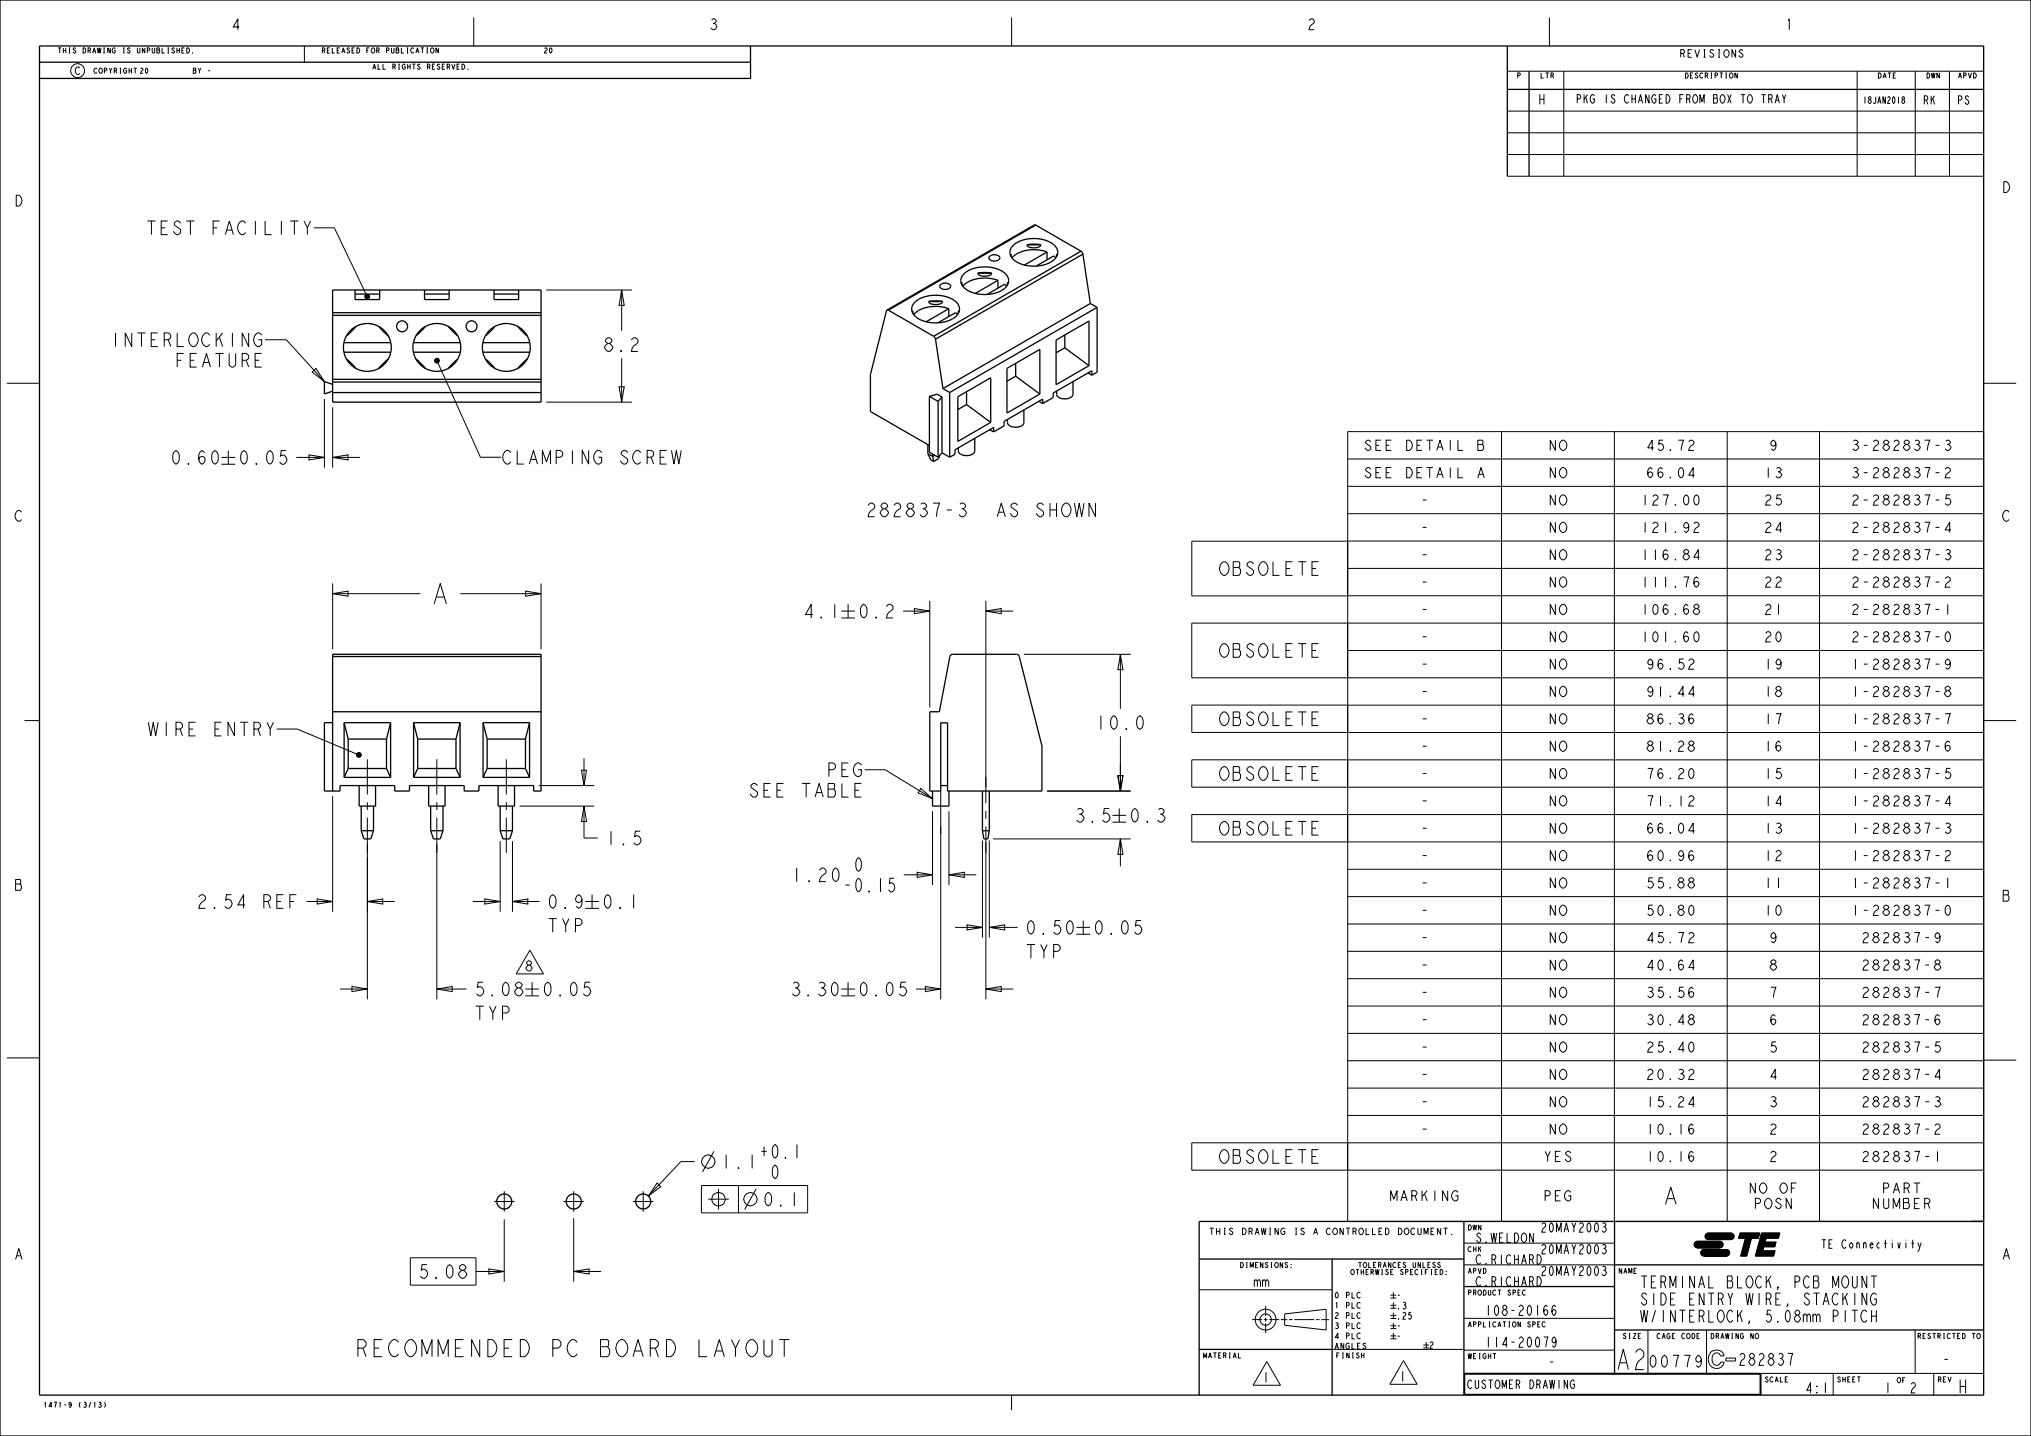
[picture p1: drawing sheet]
<svg xmlns="http://www.w3.org/2000/svg" width="594mm" height="420mm" viewBox="0 0 594 420" stroke-linecap="round" stroke-linejoin="round" font-family="sans-serif">
<g fill="none" stroke="#000" stroke-width=".29">
<path d="M39.1 19.9h.9M39.5 19.9v1.5M51 14.3l-.3-.3-.4 .3 .7 .7-.1 .4-.3 .1-.4-.4M51.7 14v1.5M51.7 14.8h.8M52.5 14v1.5M53.2 14.8h.4M53.9 14h-.7v1.5h.7M54.6 14a.76 .76 0 0 1 .8 .8 .76 .76 0 0 1-.8 .7zM56.3 15.4l.1 .1zM89 13.4v4.8M123.1 14h.9"/>
<path d="M123.5 14v1.5M124.8 14h.4M124.8 15.5h.4M125 14v1.5M126.1 14.1l.2-.1a.77 .77 0 0 1 .7 .8 .77 .77 0 0 1-.7 .7l-.4-.7zM128.2 14v1.5l-.7-1.5v1.5M132.1 18.7l.5 1.6 .4-1.6M133.7 19.5h.4M134.4 18.7h-.7v1.6h.7M135.1 18.7a.76 .76 0 0 1 .8 .8 .76 .76 0 0 1-.8 .8zM138.6 5.1v8.3M295.9 5.1v8.3"/>
<path d="M453.2 5.1v8.3M507.6 14.5v2.3l-1.1-2.3v2.3M509.7 14.9l-.4-.4-.6 .4 .1 .4 .9 .7-.1 .6-.5 .2-.6-.6M60.9 20.7h.5M136.8 20.1l.1 .2zM440.8 32.5h139.4M440.8 20.8h139.4M440.8 38.8h139.4M457.4 20.8v30.7M506 21.5l.2-.2a.77 .77 0 0 1 .6 .8 .77 .77 0 0 1-.6 .8l-.4-.8zM508.1 21.3v1.6l-.7-1.6v1.6M515.2 27.7h1.2"/>
<path d="M515.8 27.7v2.5M517.3 28.9h.6l.4-.4v-.4l-.4-.4h-.6v2.5M517.9 28.9l.4 1.3M519.2 30.2l.6-2.5 .6 2.5M519.4 29.3h.8M521.3 27.7l.5 1.2v1.3M522.3 27.7l-.5 1.2M543.1 20.8l.1 30.7M554.4 21.3h-.7v1.6h.7M556.4 29.3a.48 .48 0 0 1 .7 .4 .48 .48 0 0 1-.7 .4l-.2-.3zM556.6 29.1l-.3-.3 .3-.5 .4 .3-.3 .5M560.1 20.8l.1 30.7"/>
<path d="M570.1 20.8l.1 30.7M577.2 21.3a.76 .76 0 0 1 .8 .8 .76 .76 0 0 1-.8 .8zM440.8 45.2h139.4M440.8 51.5h139.4M2 112.1h9.6M580.2 112.1h9.5M394.2 126.2h186v231h-186zM394.2 134.2h186M439.2 126.2v231M472.2 126.2v231M505.2 126.2v231M532.2 126.2v231"/>
<path d="M394.2 158.2h186M394.2 150.2h186M394.2 142.2h186M394.2 174.2h186M394.2 166.2h186M299.4 191.4h31.3M327.7 191.4l.7 4.5h-1.5zM327.7 191.4v15.9M394.2 198.2h186M394.2 190.2h186M394.2 182.2h186M7.2 210.8h4.4"/>
<path d="M327.7 215.3v16.1M332.9 209.7l.5-.4 .5 .4a2.53 2.53 0 0 1-.5 3.6l-.5-.3a2.78 2.78 0 0 1 0-3.3zM394.2 214.2h186M394.2 206.2h186M580.2 210.8h9.5M107.4 222.1v10.3M107.4 234.6v2.3M107.4 239.1v10.3M127.8 222.1v10.3M127.8 234.6v2.3M127.8 239.1v10.3M148.1 222.1v10.3"/>
<path d="M148.1 234.6v2.3M148.1 239.1v10.3M275.1 231.4v12.6M288.3 227.2v7.7M288.3 237.2v2.3M306.2 231.4h24.5M326.9 226.9h1.5l-.7 4.5zM394.2 238.2h186M394.2 230.2h186M394.2 222.2h186M288.3 241.7v7.7M394.2 254.2h186"/>
<path d="M394.2 246.2h186M394.2 278.2h186M394.2 270.2h186M394.2 262.2h186M394.2 294.2h186M394.2 286.2h186M2 309.4h9.6M394.2 318.2h186M394.2 310.2h186M394.2 302.2h186M580.2 310.1h9.5M203.1 339.7h-4l-9.5 10.1"/>
<path d="M208.8 336.7l-3.3 6M394.2 334.2h186M394.2 326.2h186M144.5 351.4h6M147.5 348.4v6M147.5 356.6v18.3M164.8 351.4h6M167.8 348.4v6M167.8 356.3v18.6M185.1 351.4h6M188.1 348.4v6M192.2 346l1.1 1.1-3.7 2.7z"/>
<path d="M205.1 346.7h31.1v8h-31.1zM207.1 350.7h6M210.1 347.7v6M216 346.7v8M221.1 347.7l-3.3 6M224.2 349.1l.5-.4 .5 .4a2.53 2.53 0 0 1-.5 3.6l-.5-.3a2.77 2.77 0 0 1 0-3.3zM228.3 352.4l.2 .3h-.2zM232.3 348.7v4M353.8 359.2h1.2M354.4 359.2v1.9M355.8 359.2v1.9M356.8 359.2v1.9"/>
<path d="M357.9 359.2h.5M358.2 359.2v1.9M394.2 342.2h186M419.5 359.2h-1v1.9h1M421.4 359.2v1.9l-1-1.9v1.9M422.2 359.2h1.2M422.8 359.2v1.9M468.7 357.9l.3-.3a.63 .63 0 0 1 .7 .7l-.5 .5a.75 .75 0 0 1 .6 1 .75 .75 0 0 1-1.1 .4l-.1-.3M469 358.8h.2M120 367.9h19.2v8h-19.2zM134.6 371.9a1.13 1.13 0 0 1 1.7 .4 1.13 1.13 0 0 1-.8 1.6 1.17 1.17 0 0 1-1.1-.7 1.17 1.17 0 0 1 .2-1.3zM135.1 371.5l-.7-.6a1 1 0 0 1 1.1-1l.8 .6-.3 .7-.5 .3"/>
<path d="M139.2 371.9h8.3M143 371.1l4.5 .8-4.5 .7zM167.8 371.9l4.5-.8v1.5zM167.8 371.9h8M350.7 377.2h38.8M355.8 360.2h1M357.9 361.1h.5M376.6 369.5l-.3-.3-.4 .3 .7 .8-.1 .3-.4 .2-.3-.4M377.6 369.7l.1 .2zM377.6 370.6l.1 .2zM397.8 378.2l-.3-.2a.87 .87 0 0 0-.7 .8 .87 .87 0 0 0 .7 .9l.3-.3M406.7 378.8h1.7"/>
<path d="M406.7 379.7h1.7M407.5 378v1.7M417.6 370h.5M418.3 369.2h-.7v1.5h.7M418.5 371.3h.3M418.5 372.8h.3M419.8 372h.4M419.8 369.5l-.3-.3-.4 .3 .7 .7-.1 .4-.4 .1-.3-.3M420.5 371.3h-.7v1.5h.7M421.2 371.3a.76 .76 0 0 1 .8 .7 .76 .76 0 0 1-.8 .8zM421.2 369.5l-.2-.3-.5 .3 .7 .7-.1 .4-.3 .1-.4-.3M422.9 371.8l.1 .1z"/>
<path d="M422.9 372.7l.1 .1zM424.6 360.9l.1 .2zM428.1 369.9h44.1M428.1 363.6h44.1M433.8 371a.76 .76 0 0 1 .9 .7 .76 .76 0 0 1-.9 .8zM444 378.1h.4M444.7 377.3h-.7v1.5h.7M446.1 377.6l-.3-.3a.77 .77 0 0 0-.6 .8 .77 .77 0 0 0 .6 .7l.3-.2M448.5 360.6v2.8l-1.1-2.8v2.8M449.6 373.4a1.38 1.38 0 0 1 1.2 .8 1.38 1.38 0 0 1-.3 1.5l-.4 .4h-.5zM449.6 367a1.38 1.38 0 0 1 1.2 .8 1.38 1.38 0 0 1-.3 1.5l-.4 .4h-.5zM468.7 364.2l.3-.2a.63 .63 0 0 1 .7 .7l-.5 .4a.75 .75 0 0 1 .6 1 .75 .75 0 0 1-1.1 .4l-.1-.2"/>
<path d="M468.7 370.6l.3-.3a.63 .63 0 0 1 .7 .7l-.5 .5a.75 .75 0 0 1 .6 1 .75 .75 0 0 1-1.1 .4l-.1-.3M469 365.1h.2M469 371.5h.2M478.6 371h-.7v1.5h.7M495.8 363.3l.6-.3h6.6a.95 .95 0 0 1 .9 .9 .95 .95 0 0 1-.8 1l-6.7 .1a.95 .95 0 0 1-.8-.6 .95 .95 0 0 1 .2-1.1zM496.4 365l6.7-.1zM497.7 365.7l.7-.2h6.5a.95 .95 0 0 1 1 .8 .95 .95 0 0 1-.9 1l-6.6 .1a.95 .95 0 0 1-.9-.6 .95 .95 0 0 1 .2-1.1zM498.4 367.4l6.6-.1zM499 360.9l.6-.3h6.6a.95 .95 0 0 1 .9 .9 .95 .95 0 0 1-.8 1h-6.7a.95 .95 0 0 1-.8-.5 .95 .95 0 0 1 .2-1.1zM499.6 362.5h6.7zM503.1 364.9l-6.7 .1a.95 .95 0 0 1-.9-1 .95 .95 0 0 1 .9-1h6.6a.95 .95 0 0 1 .9 1 .95 .95 0 0 1-.9 1M505 367.4h-6.6a.95 .95 0 0 1-1-1 .95 .95 0 0 1 1-.9h6.5a.95 .95 0 0 1 1 .9 .95 .95 0 0 1-1 1"/>
<path d="M506.3 362.5h-6.7a.95 .95 0 0 1-.9-.9 .95 .95 0 0 1 .9-1h6.6a.95 .95 0 0 1 .9 1 .95 .95 0 0 1-.9 .9M508.9 360.6h5.8l-.4 1.5h-2.1l-1.4 5.3h-1.7l1.4-5.3h-2zM515.2 360.6h5.3l-.4 1.5h-3.6l-3.1 5.3zM515.2 360.6h5.3l-.4 1.5h-3.6l-.3 1.2h3.2l-.3 1.3h-3.3l-.3 1.3h3.6l-.4 1.5h-5.3zM515.8 364.6l-.3 1.3h3.6l-.4 1.5h-5.3zM516.5 362.1l-.3 1.2h3.2l-.3 1.3h-3.3l-2.4 2.8zM539 378.2v3.5M539.1 373.5l.4-.3a1.94 1.94 0 0 1 1.3 1.6 1.94 1.94 0 0 1-1 1.9 1.92 1.92 0 0 1-.7-3.2zM539.7 379.4l.7 2.3M540.4 378.2l-1.4 2M541.8 373.2v2.9l.5 .6h.3l.6-.6v-2.9M542.5 378.2v3.5"/>
<path d="M546 373.2v3.5l-1.4-3.5v3.5M546 378.2v3.5l-1.4-3.5v3.5M547.2 373.2h1.7M548.1 373.2v3.5M548.8 378.8l-.6-.6a1.94 1.94 0 0 0-1.3 1.6 1.94 1.94 0 0 0 1 1.9h.3l.6-.6v-1.2h-.7M559 363.6h.8M559.4 362.6v2.5M560.9 363.4l.5 1.5-.4 1h-.2M561.9 363.4l-.5 1.5M362.2 395.7v1.5h.7M366.2 386h2.9M369.6 386h1.1"/>
<path d="M370.2 382v2.9M370.2 385.4v1.1M370.2 387v2.9M371.2 386h2.9M374.6 386h1.9M375.7 384.3l12.2-1.4v6.1l-12.2-1.4zM377 386h1.1M378.6 386h5.8M384.9 386h1M386.5 386h2.2M389.6 394.7h38.6M397.8 381.2l-.3-.3a.87 .87 0 0 0-.7 .9 .87 .87 0 0 0 .7 .8l.3-.2"/>
<path d="M397.8 384.2l-.3-.3a.87 .87 0 0 0-.7 .9 .87 .87 0 0 0 .7 .8l.3-.3M397.8 387.2l-.3-.3a.87 .87 0 0 0-.7 .8 .87 .87 0 0 0 .7 .9l.3-.3M397.8 390.2l-.3-.3a.87 .87 0 0 0-.7 .8 .87 .87 0 0 0 .7 .9l.3-.3M398.2 396.4h.7M398.9 395.7v1.5M399.5 393.1l-.3-.2-.5 .2 .8 .9-.1 .4-.4 .2-.4-.5M406.7 390.7h1.7M406.7 387.7h1.7M406.7 384.8h1.7M406.7 381.8h1.7M406.7 391.6h1.7M406.7 388.6h1.7"/>
<path d="M406.7 385.6h1.7M406.7 382.6h1.7M407.5 380.9v1.7M407.5 383.9v1.7M407.5 386.9v1.7M407.5 389.9v1.7M416.3 393.4h1.7M416.3 394.2h1.7M417.1 392.5v1.7M428.1 385.6h44.1M428.1 394.9h44.1M436.6 395.9h.9"/>
<path d="M437.1 395.9v1.5M448.3 387.4l.6-.2v-.5l-.6-.1v1.5M449.7 387.4h.5M450.5 386.6h-.8v1.5h.8M451.9 386.8l-.3-.2a.77 .77 0 0 0-.6 .8 .77 .77 0 0 0 .6 .7l.3-.2M454.9 382.3l-.4-.5a2.03 2.03 0 0 0 0 3 .99 .99 0 0 0 0-1.8l-.5 .3-.1 .5M455.1 392l-.2 .5-.4 .3-.5-.3a1.17 1.17 0 0 1 .5-1.5 2.03 2.03 0 0 1 0 3l-.5-.5M479.9 390h-.8v1.5h.8M482 389v12.7M494.9 390a.76 .76 0 0 1 .8 .8 .76 .76 0 0 1-.8 .7zM496.3 390.8h.5M497.1 390h-.8v1.5h.8"/>
<path d="M497.6 397.6l-.2 .5-.6 .3-.7-.3a1.27 1.27 0 0 1 .7-1.7l.4 .3a2.21 2.21 0 0 1-.4 3.2l-.7-.6M499.1 389v12.7M500.4 395.5l.8-.5 1.1-.1 .9 .2 .7 .6 .3 .9h-1l-.5-.7-.8-.2-.8 .4-.3 .9 .1 1.4 .7 .8h1l.6-.8h1l-.2 .8-.6 .7-.9 .3h-.8l-.9-.3-.7-.6-.4-1-.1-1 .3-1zM507.6 397.2h-2.8v.9h2.8M512.8 390v1.5l-.8-1.5v1.5M513.6 390.1l.1-.1a.77 .77 0 0 1 .7 .8 .77 .77 0 0 1-.6 .7l-.5-.7zM522.9 395.8h1.4l-.7 3.5M539.7 383.2v3.5M541.6 383.2h1.7M542.5 383.2v3.5M546 383.8l-.6-.6a1.94 1.94 0 0 0-1.3 1.6 1.94 1.94 0 0 0 1 1.9h.3l.6-.6M547.4 383.2v3.5"/>
<path d="M547.4 384.9h1.4M548.8 383.2v3.5M576.8 390h.9M577.2 390v1.5M578.4 390.1l.2-.1a.77 .77 0 0 1 .6 .8 .77 .77 0 0 1-.6 .7l-.5-.7zM28.9 410.2h.6v.3l-.2 .3a.42 .42 0 0 1 .2 .6 .42 .42 0 0 1-.7 0M29.1 410.8h.2M30.5 410.1l.3 .7-.3 .8M295.9 408v4.4M458.5 403.6v2.5l-1-2.5v2.5M460.5 404l-.4-.4a1.33 1.33 0 0 0-.9 1.3 1.33 1.33 0 0 0 .9 1.2l.4-.4v-.8h-.5M515 401.7h65.2"/>
<path d="M522.1 403.5h.5M522.9 402.7h-.8v1.5h.8M536.2 401.7v6.3M543.2 402.7h.9M543.7 402.7v1.5M565.6 401.7v6.3"/>
<circle cx="22.7" cy="20.7" r="2.03"/>
<circle cx="207.1" cy="339.7" r="1.96"/>
<circle cx="210.1" cy="350.7" r="1.99"/>
<circle cx="219.4" cy="350.7" r="1.96"/>
<circle cx="370.2" cy="386" r="3"/>
<circle cx="370.2" cy="386" r="1.66"/>
</g>
<path d="M495.8 363.3l.6-.3h6.6a.95 .95 0 0 1 .9 .9 .95 .95 0 0 1-.8 1l-6.7 .1a.95 .95 0 0 1-.8-.6 .95 .95 0 0 1 .2-1.1zM497.7 365.7l.7-.2h6.5a.95 .95 0 0 1 1 .8 .95 .95 0 0 1-.9 1l-6.6 .1a.95 .95 0 0 1-.9-.6 .95 .95 0 0 1 .2-1.1zM499 360.9l.6-.3h6.6a.95 .95 0 0 1 .9 .9 .95 .95 0 0 1-.8 1h-6.7a.95 .95 0 0 1-.8-.5 .95 .95 0 0 1 .2-1.1zM508.9 360.6h5.8l-.4 1.5h-2.1l-1.4 5.3h-1.7l1.4-5.3h-2zM515.8 364.6l-.3 1.3h3.6l-.4 1.5h-5.3zM516.5 362.1l-.3 1.2h3.2l-.3 1.3h-3.3l-2.4 2.8zM515.2 360.6h5.3l-.4 1.5h-3.6l-3.1 5.3z" fill="#000"/>
<g fill="none" stroke="#000" stroke-width=".38">
<path d="M0 0h594v420h-594zM11.6 18.2h207.9M11.6 13.4h568.6v394.6h-568.6zM219.5 13.4v9.5h-207.9M440.8 13.4v38.1M440.8 26.1h139.4M447.2 20.8v30.7M296.3 71.8l1.7-1.2 2.3-.7 2.7-.1 2.4 .4a4.5 4.5 0 0 1 4 3.9l-.4 1-.7 .8-2.4 1.4-3.3 .5-3.3-.3a4.5 4.5 0 0 1-3.9-4l.3-.9zM302.9 65.8h-.4l-43.1 24.9M302.9 65.8l-43.1 24.9M302.9 65.8l13.3 7.7M316.2 73.5l.5 .8"/>
<path d="M316.2 73.5l-43.1 24.9M316.7 74.3l-43.1 24.9M316.7 74.3l2.2 14.5M97.3 84.8h60.9v32.8h-60.9zM97.3 92.2h60.9M97.3 91.5h60.9M103.8 84.8v2.8h7.2v-2.8M103.8 86h7.2M104.1 95.5l-2.8 2.8M110.8 95.5l2.8 2.8M124.2 84.8v2.8h7.2v-2.8M124.2 86h7.2"/>
<path d="M144.5 84.8v2.8h7.2v-2.8M144.5 86h7.2M259.4 90.7l-4.8 18.9v10.7l17.2 10M259.4 90.7h.4M259.8 90.7l13.3 7.7M266.8 91.2l.1-.3 .1 .8M271.6 88.2h4M271.6 88.2l.5 .6 1.5 .3 1.5-.3 .5-.6M271.6 88.2l1.9-.2 2.1 .2M273.1 98.4l.5 .8M273.6 99.2l2.2 14.5M277.5 90.3a10 10 0 0 0-10.3 1.7"/>
<path d="M277.5 90.3l-6.6 3.8M277.5 90.3v2.3M280 92l-.5-.6-5.2 3M280.5 91.2l-.2-.3-.1 .8M282 80.1l1.6-1.2 2.4-.7 2.6-.1 2.4 .4a4.5 4.5 0 0 1 4 3.9l-.4 1-.7 .8-2.4 1.4-3.2 .5-3.3-.4a4.5 4.5 0 0 1-4-3.9l.3-.9zM308.9 99.4l9.6-5.5v13.1l-9.6 5.5zM311.4 98v3.7M318.9 88.8l-43.1 24.9M318.9 88.8l2 1.1M320.9 89.9l-43.1 24.9M320.9 89.9v19l-1.6 .8M97.3 112.4l-2.4-.8v3.6l2.4-.8"/>
<path d="M97.3 114.8h60.9M97.3 111.7h60.9M97.3 111h60.9M100.6 103h13.7M100.6 100.2h13.7M101.3 104.9l2.8 2.9M113.6 104.9l-2.8 2.9M271.8 115.9v16.4l2.6 1.4M271.8 115.9l2.6 1.5M271.8 115.9l2.3-.6 1.4 .8M274.4 117.4v16.3M275.5 116.1v16.3"/>
<path d="M275.5 116.1l-1.1 1.3M275.8 113.7l2 1.1M277.8 114.8v18.9M280.1 116l9.7-5.5v13l-9.7 5.6zM282.7 118.3l7.1 5.2M282.7 114.6v3.7M282.7 118.3l-2.6 1.5M294.5 107.7l9.6-5.5v13.1l-9.6 5.5zM297.1 110l7 5.3M297.1 106.3v3.7M297.1 110l-2.6 1.5M303.8 117.4l1.2 .6"/>
<path d="M305 118v-1.3l-11.3 6.6v1.3l-3.1 1.7M311.4 101.7l-2.5 1.5M311.4 101.7l7.1 5.3M318.2 109.1l1.1 .6M319.3 109.7v-1.3l-11.3 6.6v1.3l-3 1.7M271.4 132.7l.8 1.8 .9 .5M271.4 132.7l1.4 .8M271.4 130v2.7M272.8 133.5l.3 1.5M272.8 132.8v.7M273.4 133.2l-.6 .3M274.9 133.1l-.4 1.1-1.4 .8"/>
<path d="M275.5 132.4l2.3 1.3M275.5 132.4l-1.1 1.3M289.5 125.7l1.1 .6M290.6 126.3v-1.3l-11.3 6.5v1.4l-1.5 .8M97.3 192h60.9M278.1 191.6l.5-.2h18.7l.7 .3 6.7 26.5v13.2h-27.6v-20h-2v20h-3.2v-23.2h2.8l3.1-16.2zM97.3 211.4h-2.4v20h4.5v-1.6h16v1.6h4.4v-1.6h16v1.6h4.3v-1.6h16v1.6h2.1v-40h-60.9v40M97.3 208.2h60.9M100.6 211.4v16M100.6 211.4l1.2 4.8M100.6 211.4h13.6M101.8 216.2v8.6"/>
<path d="M101.8 216.2h11.2M113 216.2v8.6M114.2 211.4l-1.2 4.8M114.2 211.4v16M121 211.4v16M121 211.4l1.2 4.8M121 211.4h13.6M122.2 216.2v8.6M122.2 216.2h11.2M133.4 216.2v8.6M134.6 211.4v16M134.6 211.4l-1.2 4.8"/>
<path d="M141.3 211.4h13.6M141.3 211.4v16M141.3 211.4l1.2 4.8M142.5 216.2h11.2M142.5 216.2v8.6M153.7 216.2v8.6M154.9 211.4l-1.2 4.8M154.9 211.4v16M100.6 227.4h13.6M101.8 224.8l-1.2 2.6M101.8 224.8h11.2M105.6 235.8v7.2"/>
<path d="M109.2 235.8v7.2M113 224.8l1.2 2.6M121 227.4h13.6M122.2 224.8h11.2M122.2 224.8l-1.2 2.6M126 235.8v7.2M129.6 235.8v7.2M133.4 224.8l1.2 2.6M141.3 227.4h13.6M142.5 224.8h11.2M142.5 224.8l-1.2 2.6M146.3 235.8v7.2"/>
<path d="M149.9 235.8v7.2M153.7 224.8l1.2 2.6M275.1 229.8h2M287.3 231.4v11.6M289.3 231.4v11.6M105.6 243l.8 2.4h2l.8-2.4M105.6 243h3.6M126 243l.8 2.4h2l.8-2.4M126 243h3.6M146.3 243l.8 2.4h2l.8-2.4M146.3 243h3.6M287.3 243l.4 2.4h1.2l.4-2.4"/>
<path d="M287.3 243h2M428.1 357.2v50.8M472.2 357.2v44.5M580.2 357.2h-229.5v50.8M350.8 368.2h77.3M389.6 368.2v39.8M428.1 376.3h44.1M472.2 369.9h108M350.7 394.7h38.9M472.2 389h108M428.1 401.7h86.9v6.3M428.3 401.9h86.5v5.9h-86.5z"/>
<circle cx="127.8" cy="101.6" r="7"/>
<circle cx="148.1" cy="101.6" r="7"/>
</g>
<!-- layer: COSMETIC -->
<g fill="none" stroke="#000" stroke-width=".38">
<circle cx="147.5" cy="351.4" r="2.2"/>
<circle cx="167.8" cy="351.4" r="2.2"/>
<circle cx="188.1" cy="351.4" r="2.2"/>
</g>
<!-- layer: DIM_DRIVEN -->
<g fill="none" stroke="#000" stroke-width=".29">
<path d="M159.7 84.8h25.1M181.8 84.8l.8 4.5h-1.5zM181.8 84.8v12M94.9 116.7v20.1M97.3 119.1v17.7M159.7 117.6h25.1M181.1 113.1h1.5l-.8 4.5zM181.8 104.8v12.8M62.4 132.1l.5-.3 .5 .3a2.53 2.53 0 0 1-.5 3.7l-.5-.3a2.77 2.77 0 0 1 0-3.4zM64.8 133.8h4M64.8 135.8h4M66.8 131.8v4"/>
<path d="M83.7 131.8h-1.4l-.3 1.7 .5-.4a1.34 1.34 0 0 1 1.4 1.4 1.34 1.34 0 0 1-1.4 1.3l-.7-.7M86.6 133.8h8.3M90.4 133l4.5 .8-4.5 .7zM97.3 133.8l4.5-.8v1.5zM97.3 133.8h8M97.3 173.6l4.5-.7v1.5zM97.3 170.6v19.3M97.3 173.6h25.6M134.6 173.6h23.6M153.7 172.9l4.5 .7-4.5 .8zM158.2 170.6v19.3M246 178.7h4"/>
<path d="M248 176.7v4M264.1 178.7h7.8M267.4 178l4.5 .7-4.5 .8zM271.9 175.7v31.2M288.3 178.7l4.5-.7v1.5zM288.3 178.7h8M288.3 175.7v54.5M246 180.7h4M152 235.8h21.8M157.6 229.8h16.2M170.1 225.3h1.5l-.8 4.5zM170.8 235.8l.8 4.5h-1.5z"/>
<path d="M170.8 235.8v9.3h4M170.8 221.8v8M272.7 237.3v21.6M277.5 237.3v21.6M306.2 231.4h24.5M324.4 236.5h-1.4l-.3 1.6 .5-.3a1.34 1.34 0 0 1 1.4 1.3 1.34 1.34 0 0 1-1.4 1.4l-.7-.7M325.3 238.5h4M326.9 226.9h1.5l-.7 4.5zM327.3 236.5v4M327.7 223.4v8M338.8 236.8l.5-.3a1 1 0 0 1 1.2 1l-.7 .6a1.15 1.15 0 0 1 .8 1.7 1.15 1.15 0 0 1-1.8 .3l-.2-.3M107.4 246.8v45.5"/>
<path d="M127.8 246.8v45.5M146.3 246v20.7M149.9 246v20.7M187.3 243.1h-1.5l-.2 1.7 .5-.4a1.34 1.34 0 0 1 1.4 1.4 1.34 1.34 0 0 1-1.4 1.3l-.7-.7M243.9 254.2l.5-.3 .5 .3a2.53 2.53 0 0 1-.5 3.7l-.5-.4a2.78 2.78 0 0 1 0-3.3zM261.5 256.9h-1.2l-.2 1.6 .4-.3a1.34 1.34 0 0 1 1.2 1.3 1.34 1.34 0 0 1-1.2 1.4l-.6-.7M264.3 255.9h8.4M268.2 255.1l4.5 .8-4.5 .7zM275.1 241.8v50.5M277.5 255.9l4.5-.8v1.5zM277.5 255.9h8M287.3 245.8v28.4"/>
<path d="M288.3 246.4v45.9M289.3 245.8v28.4M290.4 245.4h40.3M325.3 240.5h4M327.7 245.4l.7 4.5h-1.5zM327.7 245.4v8M138.3 263.7h8M141.8 262.9l4.5 .8-4.5 .7zM149.9 263.7l4.5-.8v1.5zM149.9 263.7h7.9M171.2 263.7h4M171.2 265.7h4"/>
<path d="M173.2 261.7v4M279.3 271.2h8M282.8 270.5l4.5 .7-4.5 .8zM289.3 271.2l4.5-.7v1.5zM289.3 271.2h8.3M312.4 269.6l.5-.4 .5 .4a2.53 2.53 0 0 1-.5 3.6l-.5-.3a2.77 2.77 0 0 1 0-3.3zM314.8 271.2h4M314.8 273.2h4M316.8 269.2v4M333.7 269.2h-1.4l-.2 1.7 .4-.3a1.34 1.34 0 0 1 1.5 1.3 1.34 1.34 0 0 1-1.5 1.3l-.7-.6M99.4 289.3h8M102.9 288.5l4.5 .8-4.5 .7z"/>
<path d="M127.8 289.3l4.5-.8v1.5zM127.8 289.3h8.6M151 289.3a1.13 1.13 0 0 1 1.7 .4 1.13 1.13 0 0 1-.7 1.6 1.17 1.17 0 0 1-1.2-.7 1.17 1.17 0 0 1 .2-1.3zM151.5 288.9l-.7-.6a1 1 0 0 1 1.2-1l.7 .6-.3 .7-.4 .3M153.6 289.3h4M153.6 291.3h4M155.6 287.3v4M172.5 287.3h-1.4l-.2 1.6 .5-.3a1.34 1.34 0 0 1 1.4 1.3 1.34 1.34 0 0 1-1.4 1.4l-.8-.7M243.7 287.6l.4-.3 .5 .3a2.53 2.53 0 0 1-.5 3.7l-.4-.4a2.77 2.77 0 0 1 0-3.3zM246 289.3h4M246 291.3h4M248 287.3v4"/>
<path d="M264.9 287.3h-1.4l-.2 1.6 .5-.3a1.34 1.34 0 0 1 1.4 1.3 1.34 1.34 0 0 1-1.4 1.4l-.8-.7M267.9 289.3h7.2M270.6 288.5l4.5 .8-4.5 .7zM288.3 289.3l4.5-.8v1.5zM288.3 289.3h8"/>
</g>
<!-- layer: DIM_PART_REF -->
<path d="M97.3 232.9v33.8M107.4 250.9v15.8M71.7 264.7h-2.1l1.6-3v4M86.7 261.7h-1.9v4M89.6 263.7h7.7M92.8 262.9l4.5 .8-4.5 .7zM107.4 263.7l4.5-.8v1.5zM107.4 263.7h8" fill="none" stroke="#000" stroke-width=".29"/>
<!-- layer: DRAFT_ENTITY -->
<path d="M560.1 389v12.7" fill="none" stroke="#000" stroke-width=".29"/>
<!-- layer: DTM_AXIS -->
<g fill="none" stroke="#000" stroke-width=".38">
<path d="M289.4 75l1.1-.5 1.2 .2a.86 .86 0 0 1 .6 1.1 .86 .86 0 0 1-1 .5l-1.4-.1a.72 .72 0 0 1-.6-.5 .72 .72 0 0 1 .1-.7zM267.6 88.4l1.7-1.2 2.3-.7 2.7-.1 2.4 .4a4.5 4.5 0 0 1 3.9 3.9l-.3 1-.7 .8-2.4 1.4-3.3 .5-3.3-.4a4.5 4.5 0 0 1-4-3.9l.3-.9zM275.1 83.3l1-.5 1.3 .2a.86 .86 0 0 1 .6 1 .86 .86 0 0 1-1.1 .6l-1.4-.1a.72 .72 0 0 1-.6-.5 .72 .72 0 0 1 .2-.7zM299.5 119.9l-.1 3.8-.6 .8-1.5 .5-1.7-.3-.8-.7-.1-1.3M313.8 111.6v3.8l-.6 .8-1.6 .5-1.6-.3-.9-.7-.1-1.3M285.1 128.2v3.8l-.7 .8-1.5 .5-1.7-.3-.8-.7-.1-1.3M105 229.8v6h4.8v-6M125.4 229.8v6h4.8v-6M145.7 229.8v6h4.8v-6M272.7 231.4v4.4h4.8v-4.4"/>
<circle cx="117.6" cy="95.4" r="1.6"/>
<circle cx="137.9" cy="95.4" r="1.6"/>
<circle cx="107.4" cy="101.6" r="7"/>
</g>
<!-- layer: DTM_SURFACE -->
<g fill="none" stroke="#000" stroke-width=".38">
<path d="M290 79.9h-4M290 79.9l-2.1-.2-1.9 .2M290 79.9l-.5 .6-1.5 .3-1.5-.3-.5-.6M295.5 74.7l.2-.4 .1 .8M300.4 71.6h4M300.4 71.6l1.8-.2 2.2 .2M300.4 71.6l.5 .6 1.4 .3 1.6-.3 .5-.6M306.2 73.7a10.2 10.2 0 0 0-10.1 1.5l-.1 .2M306.2 73.7l-6.6 3.8M306.2 73.7v2.3M308.8 75.4l-.6-.6-5.1 3M309.2 74.7l-.1-.4-.1 .8"/>
<path d="M124.4 95.5l-2.7 2.7M131.1 95.5l2.7 2.7M144.7 95.5l-2.7 2.7M151.5 95.5l2.7 2.7M281.1 82.9l.2-.3 .1 .8M291.9 82a10.2 10.2 0 0 0-10.1 1.5l-.2 .2M291.9 82l-6.7 3.8M291.9 82v2.3M294.4 83.7l-.6-.6-5.1 3M294.9 82.9l-.2-.3-.1 .8M120.9 103h13.7M120.9 100.2h13.7"/>
<path d="M121.7 105l2.7 2.7M133.8 105l-2.7 2.7M141.2 103h13.7M141.2 100.2h13.7M142 105l2.7 2.7M154.2 105l-2.7 2.7"/>
</g>
<!-- layer: DWG_TABLE -->
<g fill="none" stroke="#000" stroke-width=".29">
<path d="M348.6 158.3h45.6v16h-45.6zM357.3 164.6l.5-.3a2.03 2.03 0 0 1 1.7 2 2.03 2.03 0 0 1-1.7 2 2.3 2.3 0 0 1-.5-3.7zM385.6 164.3h-1.9v4h1.9M348.6 182.2h45.6v16h-45.6zM357.3 188.6l.5-.4a2.03 2.03 0 0 1 1.7 2 2.03 2.03 0 0 1-1.7 2 2.3 2.3 0 0 1-.5-3.6zM385.6 188.2h-1.9v4h1.9M348.6 206.2h45.6v8h-45.6zM357.4 208.6l.4-.4a2.03 2.03 0 0 1 1.7 2 2.03 2.03 0 0 1-1.7 2 2.3 2.3 0 0 1-.4-3.6zM385.6 208.2h-1.9v4h1.9M348.6 238.2h45.6v8h-45.6zM348.6 222.2h45.6v8h-45.6zM357.3 224.6l.5-.4a2.03 2.03 0 0 1 1.7 2 2.03 2.03 0 0 1-1.7 2 2.3 2.3 0 0 1-.5-3.6z"/>
<path d="M385.6 224.2h-1.9v4h1.9M357.3 240.6l.5-.4a2.03 2.03 0 0 1 1.7 2 2.03 2.03 0 0 1-1.7 2 2.3 2.3 0 0 1-.5-3.6zM385.6 240.2h-1.9v4h1.9M348.6 334.2h45.6v8h-45.6zM357.3 336.6l.5-.4a2.03 2.03 0 0 1 1.7 2 2.03 2.03 0 0 1-1.7 2 2.3 2.3 0 0 1-.5-3.6zM385.6 336.2h-1.9v4h1.9"/>
</g>
<!-- layer: NOTE -->
<g fill="none" stroke="#000" stroke-width=".29">
<path d="M84.9 64.6h2.4M86.1 64.6v4M88.9 64.6l1 2v2M90.8 64.6l-.9 2M91.8 66.6h6l9.3 19.5M72.7 97.4v4l-1.9-4v4M76.5 98l-.7-.6a2.03 2.03 0 0 0-1.6 2 2.03 2.03 0 0 0 1.6 2l.7-.7v-1.3h-.9M77.5 99.4h6.2l11.2 12.2M106.7 86.4l.5-.4 .7 .2 .3 .5-.3 .6-.7 .2-.5-.4zM74.6 105.4h1.2M76.5 103.4h-1.9v4h1.9M91.3 108.8l1.1-1 2.5 3.8z"/>
<path d="M127.1 105.2l.5-.4 .7 .1 .2 .6-.2 .6-.7 .1-.5-.4zM128.1 106.2l12.4 27.5h6M193.1 133.7h1.2M195 131.7h-1.9v4h1.9M196.4 131.7l.7 4 .7-4 .7 4 .7-4M400.9 137.2l-.6-.5a.77 .77 0 0 0-.9 .8l.6 .5a1.01 1.01 0 0 1 .7 1.5l-.7 .2-.8-.7M400.9 129.2l-.6-.5a.77 .77 0 0 0-.9 .8l.6 .5a1.01 1.01 0 0 1 .7 1.5l-.7 .2-.8-.7M432.2 139.7l1-3 .9 3M432.2 128.7h1.3l.2 .3-.2 1 .4 .5v.7l-.4 .5h-1.3zM432.2 130h1.3M432.6 138.7h1.1M276.9 149.1h1.5"/>
<path d="M320.4 147.1v4l-1.9-4v4M497.1 163h-1.7l1.3-2.3v3M74.3 213.2h1.2l.4-.3 .3-.3v-.7l-.3-.3-.4-.4h-1.2v4M75.5 213.2l.7 2M78.1 211.2l.9 2v2M80 211.2l-1 2M80.9 213.2h6l17.4 7.3M104.3 220.5l.5-.4 .6 .1 .3 .6-.3 .6-.6 .1-.5-.4zM250 231.1h1.2M251.9 229.1h-1.9v4h1.9M252.9 225.1h6l13.8 8.5M269.3 230.6l3.4 3-4.2-1.7z"/>
<path d="M406.7 351.2v-3l1 2.5 .9-2.5v3M104.7 394.3h1.5l.6-.4 .3-.4v-.9l-.3-.4-.6-.4h-1.5v5M106.2 394.3l.9 2.5M109.4 394.3h1.5M111.8 391.8h-2.4v5h2.4M223.4 391.8v4.2l.9 .8h.6l.9-.8v-4.2M227.9 391.8h3M229.4 391.8v5"/>
<circle cx="496.2" cy="178.9" r=".86"/>
</g>
<path d="M106.7 86.4l.5-.4 .7 .2 .3 .5-.3 .6-.7 .2-.5-.4zM127.1 105.2l.5-.4 .7 .1 .2 .6-.2 .6-.7 .1-.5-.4zM104.3 220.5l.5-.4 .6 .1 .3 .6-.3 .6-.6 .1-.5-.4z" fill="#000"/>
<!-- layer: SYMBOL -->
<path d="M155 277.9l4 6.9h-8zM370.5 398.2l4 7h-8zM410.5 398l4 6.9h-8z" fill="none" stroke="#000" stroke-width=".29"/>
<g font-size="7.8">
<text x="125.9" y="176.6">A</text>
<text x="472.3" y="400.6">A2</text>
</g>
<g font-size="6.5">
<text x="486.6" y="352.2">A</text>
<text x="115" y="396.8">RECOMMENDED PC BOARD LAYOUT</text>
</g>
<g font-size="5.2">
<text x="42.4" y="68.6">TEST FACILITY</text>
<text x="31.9" y="101.4">INTERLOCKING</text>
<text x="50.9" y="107.4">FEATURE</text>
<text x="176.1" y="102.8">8.2</text>
<text x="49.6" y="135.8">0.60</text>
<text x="69.4" y="135.8">0.05</text>
<text x="146.5" y="135.7">CLAMPING SCREW</text>
<text x="255" y="151.1">282837</text>
<text x="279.8" y="151.1">-3</text>
<text x="292.3" y="151.1">AS SHOWN</text>
<text x="358.9" y="168.3">OBSOLETE</text>
<text x="234.6" y="180.7">4.1</text>
<text x="250.7" y="180.7">0.2</text>
<text x="358.9" y="192.2">OBSOLETE</text>
<text x="42.9" y="215.2">WIRE ENTRY</text>
<text x="320.1" y="213.3">10.0</text>
<text x="358.9" y="212.2">OBSOLETE</text>
<text x="241.5" y="227.1">PEG</text>
<text x="218.7" y="233.1">SEE TABLE</text>
<text x="358.9" y="228.2">OBSOLETE</text>
<text x="313.9" y="240.5">3.5</text>
<text x="330" y="240.5">0.3</text>
<text x="358.9" y="244.2">OBSOLETE</text>
<text x="176.8" y="247.1">1.5</text>
<text x="231.1" y="257.9">1.20</text>
<text x="248.9" y="254.9">0</text>
<text x="246.3" y="260.9">-0.15</text>
<text x="57.2" y="265.7">2.54</text>
<text x="75.5" y="265.7">REF</text>
<text x="159.8" y="265.7">0.9</text>
<text x="175.8" y="265.7">0.1</text>
<text x="159.8" y="272.7">TYP</text>
<text x="299.6" y="273.2">0.50</text>
<text x="319.5" y="273.2">0.05</text>
<text x="299.6" y="280.2">TYP</text>
<text x="138.4" y="291.3">5.08</text>
<text x="158.3" y="291.3">0.05</text>
<text x="230.8" y="291.3">3.30</text>
<text x="250.7" y="291.3">0.05</text>
<text x="138.4" y="298.3">TYP</text>
<text x="210.5" y="341.7">1.1</text>
<text x="221.9" y="338.7">+0.1</text>
<text x="358.9" y="340.2">OBSOLETE</text>
<text x="224.5" y="344.7">0</text>
<text x="122" y="373.9">5.08</text>
<text x="572.5" y="407.5">H</text>
</g>
<g font-size="4.6">
<text x="479.5" y="376.7">TERMINAL BLOCK, PCB MOUNT</text>
<text x="479.5" y="381.7">SIDE ENTRY WIRE, STACKING</text>
<text x="479.5" y="386.7">W/INTERLOCK, 5.08mm PITCH</text>
<text x="481.8" y="399.9">00779</text>
<text x="508.2" y="399.3">282837</text>
<text x="567.8" y="399.3">-</text>
</g>
<g font-size="4.1">
<text x="67.5" y="8.7">4</text>
<text x="207.2" y="8.7">3</text>
<text x="382.1" y="8.7">2</text>
<text x="521.8" y="8.7">1</text>
<text x="585.3" y="56.3">D</text>
<text x="4" y="60.3">D</text>
<text x="4" y="152.5">C</text>
<text x="585.3" y="152.5">C</text>
<text x="4" y="260.4">B</text>
<text x="585.3" y="263.6">B</text>
<text x="4" y="368.4">A</text>
<text x="585.3" y="368.4">A</text>
</g>
<g font-size="3.9">
<text x="449.8" y="30.5">H</text>
<text x="401.9" y="131.7">SEE DETAIL B</text>
<text x="453.2" y="131.7">NO</text>
<text x="482.5" y="131.7">45.72</text>
<text x="517.4" y="131.7">9</text>
<text x="541.7" y="131.7">3- 282837 -3</text>
<text x="401.9" y="139.7">SEE DETAIL A</text>
<text x="453.2" y="139.7">NO</text>
<text x="482.5" y="139.7">66.04</text>
<text x="516.2" y="139.7">13</text>
<text x="541.7" y="139.7">3- 282837 -2</text>
<text x="415.4" y="147.7">-</text>
<text x="453.2" y="147.7">NO</text>
<text x="481.3" y="147.7">127.00</text>
<text x="516.2" y="147.7">25</text>
<text x="541.7" y="147.7">2- 282837 -5</text>
<text x="415.4" y="155.7">-</text>
<text x="453.2" y="155.7">NO</text>
<text x="481.3" y="155.7">121.92</text>
<text x="516.2" y="155.7">24</text>
<text x="541.7" y="155.7">2- 282837 -4</text>
<text x="415.4" y="163.7">-</text>
<text x="453.2" y="163.7">NO</text>
<text x="481.3" y="163.7">116.84</text>
<text x="516.2" y="163.7">23</text>
<text x="541.7" y="163.7">2- 282837 -3</text>
<text x="415.4" y="171.7">-</text>
<text x="453.2" y="171.7">NO</text>
<text x="481.3" y="171.7">111.76</text>
<text x="516.2" y="171.7">22</text>
<text x="541.7" y="171.7">2- 282837 -2</text>
<text x="415.4" y="179.7">-</text>
<text x="453.2" y="179.7">NO</text>
<text x="481.3" y="179.7">106.68</text>
<text x="516.2" y="179.7">21</text>
<text x="541.7" y="179.7">2- 282837 -1</text>
<text x="415.4" y="187.7">-</text>
<text x="453.2" y="187.7">NO</text>
<text x="481.3" y="187.7">101.60</text>
<text x="516.2" y="187.7">20</text>
<text x="541.7" y="187.7">2- 282837 -0</text>
<text x="415.4" y="195.7">-</text>
<text x="453.2" y="195.7">NO</text>
<text x="482.5" y="195.7">96.52</text>
<text x="516.2" y="195.7">19</text>
<text x="541.7" y="195.7">1- 282837 -9</text>
<text x="415.4" y="203.7">-</text>
<text x="453.2" y="203.7">NO</text>
<text x="482.5" y="203.7">91.44</text>
<text x="516.2" y="203.7">18</text>
<text x="541.7" y="203.7">1- 282837 -8</text>
<text x="415.4" y="211.7">-</text>
<text x="453.2" y="211.7">NO</text>
<text x="482.5" y="211.7">86.36</text>
<text x="516.2" y="211.7">17</text>
<text x="541.7" y="211.7">1- 282837 -7</text>
<text x="415.4" y="219.7">-</text>
<text x="453.2" y="219.7">NO</text>
<text x="482.5" y="219.7">81.28</text>
<text x="516.2" y="219.7">16</text>
<text x="541.7" y="219.7">1- 282837 -6</text>
<text x="415.4" y="227.7">-</text>
<text x="453.2" y="227.7">NO</text>
<text x="482.5" y="227.7">76.20</text>
<text x="516.2" y="227.7">15</text>
<text x="541.7" y="227.7">1- 282837 -5</text>
<text x="415.4" y="235.7">-</text>
<text x="453.2" y="235.7">NO</text>
<text x="482.5" y="235.7">71.12</text>
<text x="516.2" y="235.7">14</text>
<text x="541.7" y="235.7">1- 282837 -4</text>
<text x="415.4" y="243.7">-</text>
<text x="453.2" y="243.7">NO</text>
<text x="482.5" y="243.7">66.04</text>
<text x="516.2" y="243.7">13</text>
<text x="541.7" y="243.7">1- 282837 -3</text>
<text x="415.4" y="251.7">-</text>
<text x="453.2" y="251.7">NO</text>
<text x="482.5" y="251.7">60.96</text>
<text x="516.2" y="251.7">12</text>
<text x="541.7" y="251.7">1- 282837 -2</text>
<text x="415.4" y="259.7">-</text>
<text x="453.2" y="259.7">NO</text>
<text x="482.5" y="259.7">55.88</text>
<text x="516.2" y="259.7">11</text>
<text x="541.7" y="259.7">1- 282837 -1</text>
<text x="415.4" y="267.7">-</text>
<text x="453.2" y="267.7">NO</text>
<text x="482.5" y="267.7">50.80</text>
<text x="516.2" y="267.7">10</text>
<text x="541.7" y="267.7">1- 282837 -0</text>
<text x="415.4" y="275.7">-</text>
<text x="453.2" y="275.7">NO</text>
<text x="482.5" y="275.7">45.72</text>
<text x="517.4" y="275.7">9</text>
<text x="545.8" y="275.7">282837 -9</text>
<text x="153.3" y="284">8</text>
<text x="415.4" y="283.7">-</text>
<text x="453.2" y="283.7">NO</text>
<text x="482.5" y="283.7">40.64</text>
<text x="517.4" y="283.7">8</text>
<text x="545.8" y="283.7">282837 -8</text>
<text x="415.4" y="291.7">-</text>
<text x="453.2" y="291.7">NO</text>
<text x="482.5" y="291.7">35.56</text>
<text x="517.4" y="291.7">7</text>
<text x="545.8" y="291.7">282837 -7</text>
<text x="415.4" y="299.7">-</text>
<text x="453.2" y="299.7">NO</text>
<text x="482.5" y="299.7">30.48</text>
<text x="517.4" y="299.7">6</text>
<text x="545.8" y="299.7">282837 -6</text>
<text x="415.4" y="307.7">-</text>
<text x="453.2" y="307.7">NO</text>
<text x="482.5" y="307.7">25.40</text>
<text x="517.4" y="307.7">5</text>
<text x="545.8" y="307.7">282837 -5</text>
<text x="415.4" y="315.7">-</text>
<text x="453.2" y="315.7">NO</text>
<text x="482.5" y="315.7">20.32</text>
<text x="517.4" y="315.7">4</text>
<text x="545.8" y="315.7">282837 -4</text>
<text x="415.4" y="323.7">-</text>
<text x="453.2" y="323.7">NO</text>
<text x="482.5" y="323.7">15.24</text>
<text x="517.4" y="323.7">3</text>
<text x="545.8" y="323.7">282837 -3</text>
<text x="415.4" y="331.7">-</text>
<text x="453.2" y="331.7">NO</text>
<text x="482.5" y="331.7">10.16</text>
<text x="517.4" y="331.7">2</text>
<text x="545.8" y="331.7">282837 -2</text>
<text x="452" y="339.7">YES</text>
<text x="482.5" y="339.7">10.16</text>
<text x="517.4" y="339.7">2</text>
<text x="545.8" y="339.7">282837 -1</text>
<text x="408" y="351.2">MARKING</text>
<text x="452" y="351.2">PEG</text>
<text x="512.5" y="349">NO OF</text>
<text x="513.7" y="353.5">POSN</text>
<text x="548.8" y="353.5">NUMBER</text>
<text x="551.2" y="349">PART</text>
<text x="366.5" y="376.3">mm</text>
<text x="434.1" y="384.8">108-20166</text>
<text x="434.1" y="394">114-20079</text>
<text x="452.6" y="399.8">-</text>
<text x="368.8" y="404.3">1</text>
<text x="408.8" y="404.1">1</text>
<text x="527.9" y="407.4">4:1</text>
<text x="551" y="407.4">1</text>
<text x="558.4" y="407.4">2</text>
</g>
<g font-size="3.6">
<text x="431.4" y="363.4">S.WELDON</text>
<text x="450.4" y="360.4">20MAY2003</text>
<text x="431.4" y="369.7">C.RICHARD</text>
<text x="450.4" y="366.7">20MAY2003</text>
<text x="431.4" y="376.1">C.RICHARD</text>
<text x="450.4" y="373.1">20MAY2003</text>
</g>
<g font-size="3.3">
<text x="460.8" y="30.2">PKG IS CHANGED FROM BOX TO TRAY</text>
<text x="562.3" y="30.5">RK</text>
<text x="572.3" y="30.5">PS</text>
<text x="532.4" y="365.1">TE Connectivity</text>
<text x="429" y="406.1">CUSTOMER DRAWING</text>
</g>
<g font-size="2.9">
<text x="491" y="16.8">REVISIONS</text>
<text x="21.7" y="21.8">C</text>
</g>
<g font-size="2.6">
<text x="544.7" y="30.3">18JAN2018</text>
<text x="408.3" y="379.8">-</text>
<text x="408.3" y="382.9">.3</text>
<text x="408.3" y="385.8">.25</text>
<text x="408.3" y="388.8">-</text>
<text x="408.3" y="391.8">-</text>
<text x="417.9" y="394.5">2</text>
</g>
<text font-size="2.5" x="359.9" y="361.1">THIS DRAWING IS A CONTROLLED DOCUMENT.</text>
<g font-size="2.2">
<text x="390.2" y="379.7">0 PLC</text>
<text x="390.2" y="382.6">1 PLC</text>
<text x="390.2" y="385.6">2 PLC</text>
<text x="390.2" y="388.6">3 PLC</text>
<text x="390.2" y="391.6">4 PLC</text>
<text x="390.2" y="394.6">ANGLES</text>
</g>
<g font-size="2">
<text x="16.7" y="15.5">THIS DRAWING IS UNPUBLISHED.</text>
<text x="93.9" y="15.5">RELEASED FOR PUBLICATION</text>
<text x="158.9" y="15.5">20</text>
<text x="27.3" y="21.4">COPYRIGHT</text>
<text x="40.8" y="21.4">20</text>
<text x="56.3" y="21.4">BY -</text>
<text x="108.8" y="20.3">ALL RIGHTS RESERVED.</text>
<text x="443.5" y="22.9">P</text>
<text x="450.4" y="22.9">LTR</text>
<text x="492.6" y="22.9">DESCRIPTION</text>
<text x="549" y="22.9">DATE</text>
<text x="563.2" y="22.9">DWN</text>
<text x="572.5" y="22.9">APVD</text>
<text x="429.2" y="359.8">DWN</text>
<text x="362.5" y="370.8">DIMENSIONS:</text>
<text x="397" y="370.7">TOLERANCES UNLESS</text>
<text x="429.2" y="366.1">CHK</text>
<text x="394.8" y="372.8">OTHERWISE SPECIFIED:</text>
<text x="429.2" y="372.5">APVD</text>
<text x="473.2" y="372.5">NAME</text>
<text x="429.2" y="378.8">PRODUCT SPEC</text>
<text x="429.2" y="388.1">APPLICATION SPEC</text>
<text x="474.4" y="391.5">SIZE</text>
<text x="484.4" y="391.5">CAGE CODE</text>
<text x="500.1" y="391.5">DRAWING NO</text>
<text x="560.6" y="391.5">RESTRICTED TO</text>
<text x="351.7" y="397.2">MATERIAL</text>
<text x="390.6" y="397.2">FINISH</text>
<text x="429.2" y="397.4">WEIGHT</text>
<text x="516" y="404.2">SCALE</text>
<text x="537.2" y="404.2">SHEET</text>
<text x="554.7" y="404.4">OF</text>
<text x="566.6" y="404.2">REV</text>
<text x="12.5" y="411.6">1471-9 (3/13)</text>
</g>
</svg>
